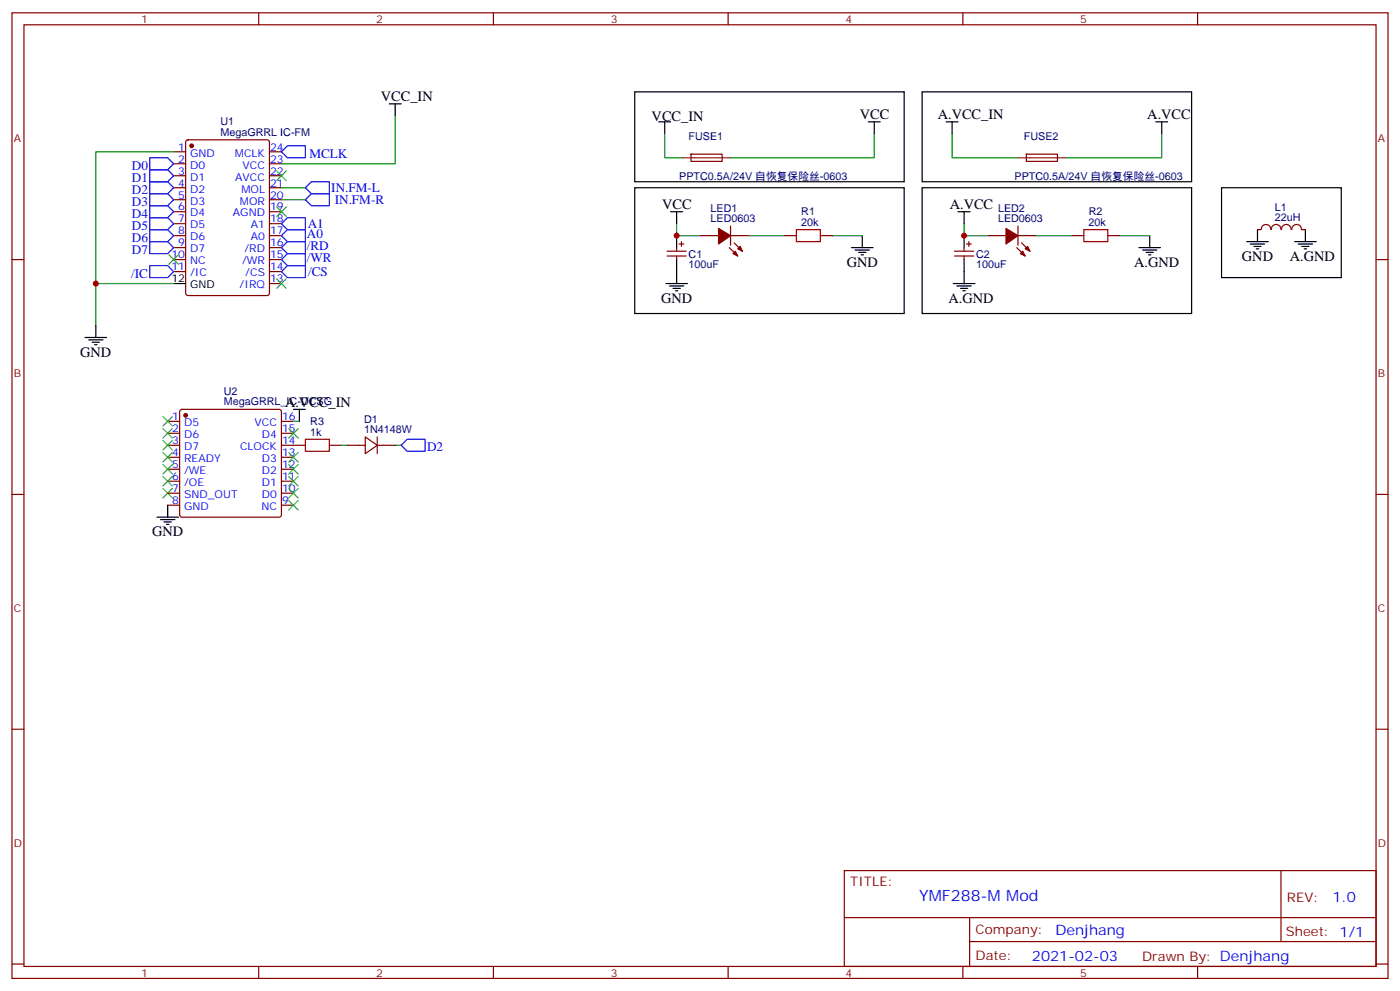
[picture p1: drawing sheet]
<svg xmlns="http://www.w3.org/2000/svg" width="412mm" height="292mm" viewBox="0 0 412 292" stroke-linecap="round" stroke-linejoin="round" font-family="sans-serif">
<g fill="none" stroke="#870000" stroke-width=".35">
<path d="M3.5 3.8h405.4v284.3h-405.4zM7.1 7.3h398.2v277.3h-398.2zM76.2 3.8v3.5M145.3 3.8v3.5M214.5 3.8v3.5M283.6 3.8v3.5M352.8 3.8v3.5M51.2 44.7h3.5M51.2 48.2h3.5M51.2 51.8h3.5M51.2 55.3h3.5M51.2 58.8h3.5"/>
<path d="M54.9 41.4l.5-.2h23.3l.6 .4 .1 44.7-.5 .7h-23.5l-.7-.4v-44.7zM79.4 44.7h3.5M79.4 48.2h3.5M79.4 51.8h3.5M79.4 55.3h3.5M79.4 58.8h3.5M203.6 45.4h9.1v2.1h-9.1zM302.3 45.4h9.2v2.1h-9.1zM3.5 76.4h3.6M51.2 76.4h3.5M51.2 69.4h3.5M51.2 62.3h3.5"/>
<path d="M51.2 65.9h3.5M51.2 72.9h3.5M51.2 80h3.5M79.4 76.4h3.5M79.4 69.4h3.5M79.4 62.3h3.5M79.4 65.9h3.5M79.4 72.9h3.5M79.4 80h3.5M196.5 74h5.6M196.5 75.4h5.6M199.3 72.9v1.1"/>
<path d="M199.3 75.4v1M200 71.9h1.4M200.7 71.2v1.4M206.4 69.4h5.3M214.8 72.9l2.5 2.5M215.2 69.4h5.3M215.2 66.6v5.6M216.3 71.5l2.4 2.5M231.1 69.4h3.5M241.7 69.4h3.5M281.2 74h5.6M281.2 75.4h5.6"/>
<path d="M284 72.9v1.1M284 75.4v1M284.7 71.9h1.4M285.4 71.2v1.4M291 69.4h5.3M299.5 72.9l2.5 2.5M299.9 69.4h5.3M299.9 66.6v5.6M300.9 71.5l2.5 2.5M315.7 69.4h3.6M326.3 69.4h3.5M370.4 67.6h1.1"/>
<path d="M371.5 67.6a1.41 1.41 0 0 1 1.4-1.5 1.41 1.41 0 0 1 1.4 1.5M374.5 67.6a1.41 1.41 0 0 1 1.4-1.5 1.41 1.41 0 0 1 1.4 1.5M377.5 67.6a1.41 1.41 0 0 1 1.4-1.5 1.41 1.41 0 0 1 1.4 1.5M380.5 67.6a1.41 1.41 0 0 1 1.4-1.5 1.41 1.41 0 0 1 1.4 1.5M383.5 67.6h1M405.3 76.4h3.6M79.4 83.5h3.5M49.4 124.1h3.5M49.4 127.6h3.5M49.4 131.1h3.5M49.4 134.7h3.5M49.4 138.2h3.5"/>
<path d="M53.2 120.8l.4-.3h28.6l.5 .3 .2 .4v30.4l-.2 .5-.5 .2h-28.6l-.5-.2-.2-.5v-30.4zM82.9 124.1h3.5M82.9 127.6h3.5M82.9 131.1h7.1M82.9 134.7h3.5M82.9 138.2h3.5M97 131.1h3.5M102.3 131.1h5.3M107.6 128.7l3.5 2.4-3.5 2.5zM111.1 131.1h5.3M111.1 128.7v4.9M3.5 145.6h3.6"/>
<path d="M49.4 141.7h3.5M49.4 145.2h3.5M49.4 148.8h3.5M82.9 141.7h3.5M82.9 145.2h3.5M82.9 148.8h3.5M405.3 145.6h3.6M3.5 214.7h3.6M405.3 214.7h3.6M248.7 256.4h156.6v28.2h-156.6zM377.3 256.4v20.9M248.7 270.2h156.5"/>
<path d="M285.6 277.3h119.6M285.6 270.2v14.1M3.5 283.9h3.6M76.2 284.6v3.5M145.3 284.6v3.5M214.5 284.6v3.5M283.6 284.6v3.5M352.8 284.6v3.5M405.3 283.9h3.6"/>
</g>
<g fill="none" stroke="#000" stroke-width=".35">
<path d="M114.7 30.6h3.5M116.4 30.6v3.5M187 27.1h79.3v26.4h-79.3zM194 35.9h3.6M195.8 35.9v3.5M255.8 35.9h3.5M257.5 35.9v3.5M271.6 27.1h79.4v26.4h-79.4zM278.7 35.9h3.5M280.5 35.9v3.5M340.4 35.9h3.6M342.2 35.9v3.5"/>
<path d="M187 55.3h79.3v37h-79.3zM271.6 55.3h79.4v37h-79.4zM359.8 55.3h35.3v26.4h-35.3zM197.6 62.3h3.5M199.3 62.3v3.6M199.3 69.4v3.5M199.3 76.4v7.1M250.8 72.9h6.4M251.9 73.6h4.2M252.9 74.3h2.2M253.6 75h.8M254 69.4v3.5"/>
<path d="M282.2 62.3h3.6M284 62.3v3.6M284 69.4v3.5M284 76.4v7.1M335.5 72.9h6.3M336.5 73.6h4.3M337.6 74.3h2.1M338.3 75h.7M338.7 69.4v3.5M367.2 71.2h6.4M368.3 71.9h4.2M369.4 72.6h2.1"/>
<path d="M370.1 73.3h.7M370.4 67.6v3.6M381.4 71.2h6.3M382.4 71.9h4.2M383.5 72.6h2.1M384.2 73.3h.7M384.5 67.6v3.6M25 99.4h6.4M28.2 95.8v3.6M51.2 83.5h3.5M196.1 83.5h6.4M197.2 84.2h4.2"/>
<path d="M198.3 84.9h2.1M199 85.6h.7M280.8 83.5h6.4M281.9 84.2h4.2M282.9 84.9h2.1M283.6 85.6h.7M26.1 100.1h4.2M27.2 100.8h2.1M27.9 101.5h.7M86.4 120.5h3.6M88.2 120.5v3.6M46.2 152.3h6.4"/>
<path d="M47.3 153h4.2M48.3 153.7h2.1M49 154.4h.7M49.4 148.8v3.5"/>
</g>
<g fill="none" stroke="#008700" stroke-width=".35">
<path d="M116.4 34.1v14.1h-33.5M195.8 39.4v7.1h5.3M257.5 39.4v7.1h-42.3M280.5 39.4v7.1h19.4M342.2 39.4v7.1h-28.2M51.2 44.7h-23v38.8M82.9 58.8h7.1M82.9 55.3h7.1M199.3 65.9v3.5h7.1M220.5 69.4h10.6M245.2 69.4h8.8M284 65.9v3.5h7"/>
<path d="M305.2 69.4h10.5M329.8 69.4h8.9M51.2 83.5h-23v12.3M86.4 124.1h1.8M100.5 131.1h1.8M116.4 131.1h1.8"/>
</g>
<path d="M234.6 67.6h7.1v3.6h-7.1zM319.3 67.6h7v3.6h-7zM90 129.4h7v3.5h-7z" fill="none" stroke="#a10000" stroke-width=".35"/>
<g fill="#870000" stroke="#870000" stroke-width=".35">
<path d="M211.7 67.3l3.5 2.1-3.5 2.5z"/>
<path d="M215.9 74.7l.7-.7 .7 1.4z"/>
<path d="M217.3 73.3l.7-.7 .7 1.4z"/>
<path d="M296.3 67.3l3.6 2.1-3.6 2.5z"/>
<path d="M301.3 74l.7 1.4-1.4-.7z"/>
<path d="M302 73.3l.7-.7 .7 1.4z"/>
<circle cx="56.4" cy="42.9" r=".53"/>
<circle cx="54.7" cy="122.3" r=".53"/>
</g>
<path d="M201.1 46.5h14.1M299.9 46.5h14.1" fill="none" stroke="#8c2424" stroke-width=".35"/>
<g fill="none" stroke="#3c3" stroke-width=".35">
<path d="M81.5 50.3l2.8 2.9M84.3 50.3l-2.8 2.9M49.7 75l2.9 2.9M52.6 75l-2.9 2.9M81.5 60.9l2.8 2.8M84.3 60.9l-2.8 2.8M81.5 82.1l2.8 2.8M84.3 82.1l-2.8 2.8M48 122.7l2.8 2.8M48 126.2l2.8 2.8M48 129.7l2.8 2.8M48 133.2l2.8 2.9"/>
<path d="M48 136.8l2.8 2.8M50.8 122.7l-2.8 2.8M50.8 126.2l-2.8 2.8M50.8 129.7l-2.8 2.8M50.8 133.2l-2.8 2.9M50.8 136.8l-2.8 2.8M85 126.2l2.8 2.8M85 133.2l2.8 2.9M85 136.8l2.8 2.8M87.8 126.2l-2.8 2.8M87.8 133.2l-2.8 2.9M87.8 136.8l-2.8 2.8"/>
<path d="M48 143.8l2.8 2.8M48 140.3l2.8 2.8M50.8 143.8l-2.8 2.8M50.8 140.3l-2.8 2.8M85 140.3l2.8 2.8M85 143.8l2.8 2.8M85 147.4l2.8 2.8M87.8 140.3l-2.8 2.8M87.8 143.8l-2.8 2.8M87.8 147.4l-2.8 2.8"/>
</g>
<g fill="none" stroke="#00f" stroke-width=".35">
<path d="M44.1 46.5h5.3l1.8 1.7-1.8 1.8h-5.3zM44.1 50h5.3l1.8 1.8-1.8 1.7h-5.3zM44.1 53.5h5.3l1.8 1.8-1.8 1.7h-5.3zM44.1 57h5.3l1.8 1.8-1.8 1.8h-5.3zM84.7 42.9h5.3v3.6h-5.3l-1.8-1.8zM90 55.3l1.7-1.8h5.3v3.5h-5.3zM90 58.8l1.7-1.8h5.3v3.6h-5.3zM44.1 78.2h5.3l1.8 1.8-1.8 1.7h-5.3zM44.1 60.6h5.3l1.8 1.7-1.8 1.8h-5.3zM44.1 64.1h5.3l1.8 1.8-1.8 1.7h-5.3zM44.1 67.6h5.3l1.8 1.8-1.8 1.8h-5.3zM44.1 71.2h5.3l1.8 1.7-1.8 1.8h-5.3z"/>
<path d="M82.9 69.4l1.8-1.8h5.3v3.6h-5.3zM82.9 72.9l1.8-1.7h5.3v3.5h-5.3zM82.9 76.4l1.8-1.7h5.3v3.5h-5.3zM82.9 80l1.8-1.8h5.3v3.5h-5.3zM82.9 65.9l1.8-1.8h5.3v3.5h-5.3zM119.9 129.4h5.3v3.5h-5.3l-1.7-1.8z"/>
</g>
<g fill="#c00">
<circle cx="284" cy="69.4" r=".88"/>
<circle cx="199.3" cy="69.4" r=".88"/>
<circle cx="28.2" cy="83.5" r=".88"/>
</g>
<text font-size="4.6" fill="#00f" x="270.8" y="265.4">YMF288-M Mod</text>
<g font-size="4.2">
<text x="112.2" y="29.9">VCC_IN</text>
<text x="192" y="35.5">VCC_IN</text>
<text x="253.3" y="35.2">VCC</text>
<text x="276.2" y="35.2">A.VCC_IN</text>
<text x="338" y="35.2">A.VCC</text>
<text x="195.1" y="61.6">VCC</text>
<text x="279.8" y="61.6">A.VCC</text>
<text x="365.8" y="76.8">GND</text>
<text x="379.9" y="76.8">A.GND</text>
<text x="249.4" y="78.6">GND</text>
<text x="334.1" y="78.6">A.GND</text>
<text x="194.7" y="89.1">GND</text>
<text x="279.4" y="89.1">A.GND</text>
<text x="23.6" y="105">GND</text>
<text x="84" y="119.8">A.VCC_IN</text>
<text x="44.8" y="157.9">GND</text>
</g>
<g font-size="4.2" fill="#00f">
<text x="392.5" y="265.6">1.0</text>
<text x="310.9" y="275.2">Denjhang</text>
<text x="304" y="283">2021-02-03</text>
</g>
<g font-size="3.9" fill="#00f">
<text x="91.1" y="46.5">MCLK</text>
<text x="38.8" y="50">D0</text>
<text x="38.8" y="53.5">D1</text>
<text x="38.8" y="57">D2</text>
<text x="97.6" y="56.6">IN.FM-L</text>
<text x="38.8" y="60.6">D3</text>
<text x="38.8" y="64.1">D4</text>
<text x="98.6" y="60.1">IN.FM-R</text>
<text x="38.8" y="67.6">D5</text>
<text x="38.8" y="71.2">D6</text>
<text x="90.4" y="70.1">A0</text>
<text x="90.7" y="67.1">A1</text>
<text x="38.8" y="74.7">D7</text>
<text x="90.4" y="73.6">/RD</text>
<text x="90.4" y="77.2">/WR</text>
<text x="38.6" y="81.7">/IC</text>
<text x="90.8" y="81.2">/CS</text>
<text x="125.8" y="132.9">D2</text>
</g>
<g font-size="3.9" fill="#800">
<text x="250.5" y="260.9">TITLE:</text>
<text x="379.1" y="265.6">REV:</text>
<text x="287.4" y="275.1">Company:</text>
<text x="378.7" y="275.8">Sheet: 1/1</text>
<text x="287.4" y="282.8">Date:</text>
<text x="336.4" y="282.9">Drawn By: Denjhang</text>
</g>
<g font-size="3.2" fill="#800">
<text x="41.6" y="6.8">1</text>
<text x="110.8" y="6.8">2</text>
<text x="179.9" y="6.8">3</text>
<text x="249.1" y="6.8">4</text>
<text x="318.2" y="6.8">5</text>
<text x="4.1" y="41.9">A</text>
<text x="405.9" y="41.9">A</text>
<text x="4.1" y="111">B</text>
<text x="405.9" y="111">B</text>
<text x="4.1" y="180.2">C</text>
<text x="405.9" y="180.2">C</text>
<text x="4.1" y="249.3">D</text>
<text x="405.9" y="249.3">D</text>
<text x="41.6" y="287.6">1</text>
<text x="110.8" y="287.6">2</text>
<text x="179.9" y="287.6">3</text>
<text x="249.1" y="287.6">4</text>
<text x="318.2" y="287.6">5</text>
</g>
<g font-size="3.2" fill="#000080">
<text x="64.9" y="40">MegaGRRL IC-FM</text>
<text x="64.9" y="36.9">U1</text>
<text x="202.8" y="41.1">FUSE1</text>
<text x="301.6" y="41.1">FUSE2</text>
<text x="200.1" y="52.9">PPTC0.5A/24V 自恢复保险丝-0603</text>
<text x="298.9" y="52.9">PPTC0.5A/24V 自恢复保险丝-0603</text>
<text x="209.3" y="65.5">LED0603</text>
<text x="209.3" y="62.3">LED1</text>
<text x="236" y="63.4">R1</text>
<text x="294" y="65.5">LED0603</text>
<text x="294" y="62.3">LED2</text>
<text x="320.7" y="63.4">R2</text>
<text x="375.6" y="65">22uH</text>
<text x="375.6" y="62">L1</text>
<text x="236" y="66.6">20k</text>
<text x="320.7" y="66.6">20k</text>
<text x="202.8" y="75.8">C1</text>
<text x="287.5" y="75.8">C2</text>
<text x="202.8" y="79">100uF</text>
<text x="287.5" y="79">100uF</text>
<text x="65.9" y="119.4">MegaGRRL_IC-DCSG</text>
<text x="65.9" y="116.2">U2</text>
<text x="91.4" y="125.1">R3</text>
<text x="107.3" y="124.4">D1</text>
<text x="91.4" y="128.3">1k</text>
<text x="107.3" y="127.6">1N4148W</text>
</g>
<g font-size="3.2" fill="#00f">
<text x="52.5" y="44.3">1</text>
<text x="52.5" y="47.9">2</text>
<text x="56" y="46.1">GND</text>
<text x="69.2" y="46.1">MCLK</text>
<text x="79.6" y="47.9">23</text>
<text x="79.6" y="44.3">24</text>
<text x="52.5" y="51.4">3</text>
<text x="56" y="49.6">D0</text>
<text x="56" y="53.2">D1</text>
<text x="69.3" y="53.2">AVCC</text>
<text x="71.5" y="49.6">VCC</text>
<text x="79.6" y="51.4">22</text>
<text x="52.5" y="54.9">4</text>
<text x="52.5" y="58.5">5</text>
<text x="56" y="56.7">D2</text>
<text x="71.1" y="56.7">MOL</text>
<text x="79.6" y="58.5">20</text>
<text x="79.6" y="54.9">21</text>
<text x="52.5" y="62">6</text>
<text x="52.5" y="65.5">7</text>
<text x="56" y="60.2">D3</text>
<text x="56" y="63.7">D4</text>
<text x="68.6" y="63.7">AGND</text>
<text x="70.7" y="60.2">MOR</text>
<text x="79.6" y="65.5">18</text>
<text x="79.6" y="62">19</text>
<text x="52.5" y="69">8</text>
<text x="56" y="67.3">D5</text>
<text x="56" y="70.8">D6</text>
<text x="73.9" y="70.8">A0</text>
<text x="73.9" y="67.3">A1</text>
<text x="79.6" y="69">17</text>
<text x="50.5" y="76.1">10</text>
<text x="52.5" y="72.6">9</text>
<text x="56" y="74.3">D7</text>
<text x="56" y="77.9">NC</text>
<text x="71.3" y="77.9">/WR</text>
<text x="72" y="74.3">/RD</text>
<text x="79.6" y="76.1">15</text>
<text x="79.6" y="72.6">16</text>
<text x="50.5" y="79.6">11</text>
<text x="56" y="81.4">/IC</text>
<text x="72.2" y="81.4">/CS</text>
<text x="79.6" y="83.1">13</text>
<text x="79.6" y="79.6">14</text>
<text x="70.6" y="84.9">/IRQ</text>
<text x="50.7" y="123.7">1</text>
<text x="54.2" y="125.5">D5</text>
<text x="75" y="125.5">VCC</text>
<text x="83.1" y="123.7">16</text>
<text x="50.7" y="127.2">2</text>
<text x="50.7" y="130.8">3</text>
<text x="54.2" y="129">D6</text>
<text x="77.1" y="129">D4</text>
<text x="83.1" y="130.8">14</text>
<text x="83.1" y="127.2">15</text>
<text x="50.7" y="134.3">4</text>
<text x="50.7" y="137.8">5</text>
<text x="54.2" y="132.5">D7</text>
<text x="54.2" y="136.1">READY</text>
<text x="70.7" y="132.5">CLOCK</text>
<text x="77.1" y="136.1">D3</text>
<text x="83.1" y="137.8">12</text>
<text x="83.1" y="134.3">13</text>
<text x="50.7" y="141.4">6</text>
<text x="54.2" y="139.6">/WE</text>
<text x="54.2" y="143.1">/OE</text>
<text x="77.1" y="143.1">D1</text>
<text x="77.1" y="139.6">D2</text>
<text x="83.1" y="141.4">11</text>
<text x="50.7" y="144.9">7</text>
<text x="50.7" y="148.4">8</text>
<text x="54.2" y="146.6">SND_OUT</text>
<text x="77.1" y="146.6">D0</text>
<text x="83.1" y="148.4">9</text>
<text x="83.1" y="144.9">10</text>
<text x="54.2" y="150.2">GND</text>
<text x="77" y="150.2">NC</text>
</g>
<g font-size="3.2">
<text x="50.5" y="83.1">12</text>
<text x="56" y="84.9">GND</text>
</g>
</svg>
